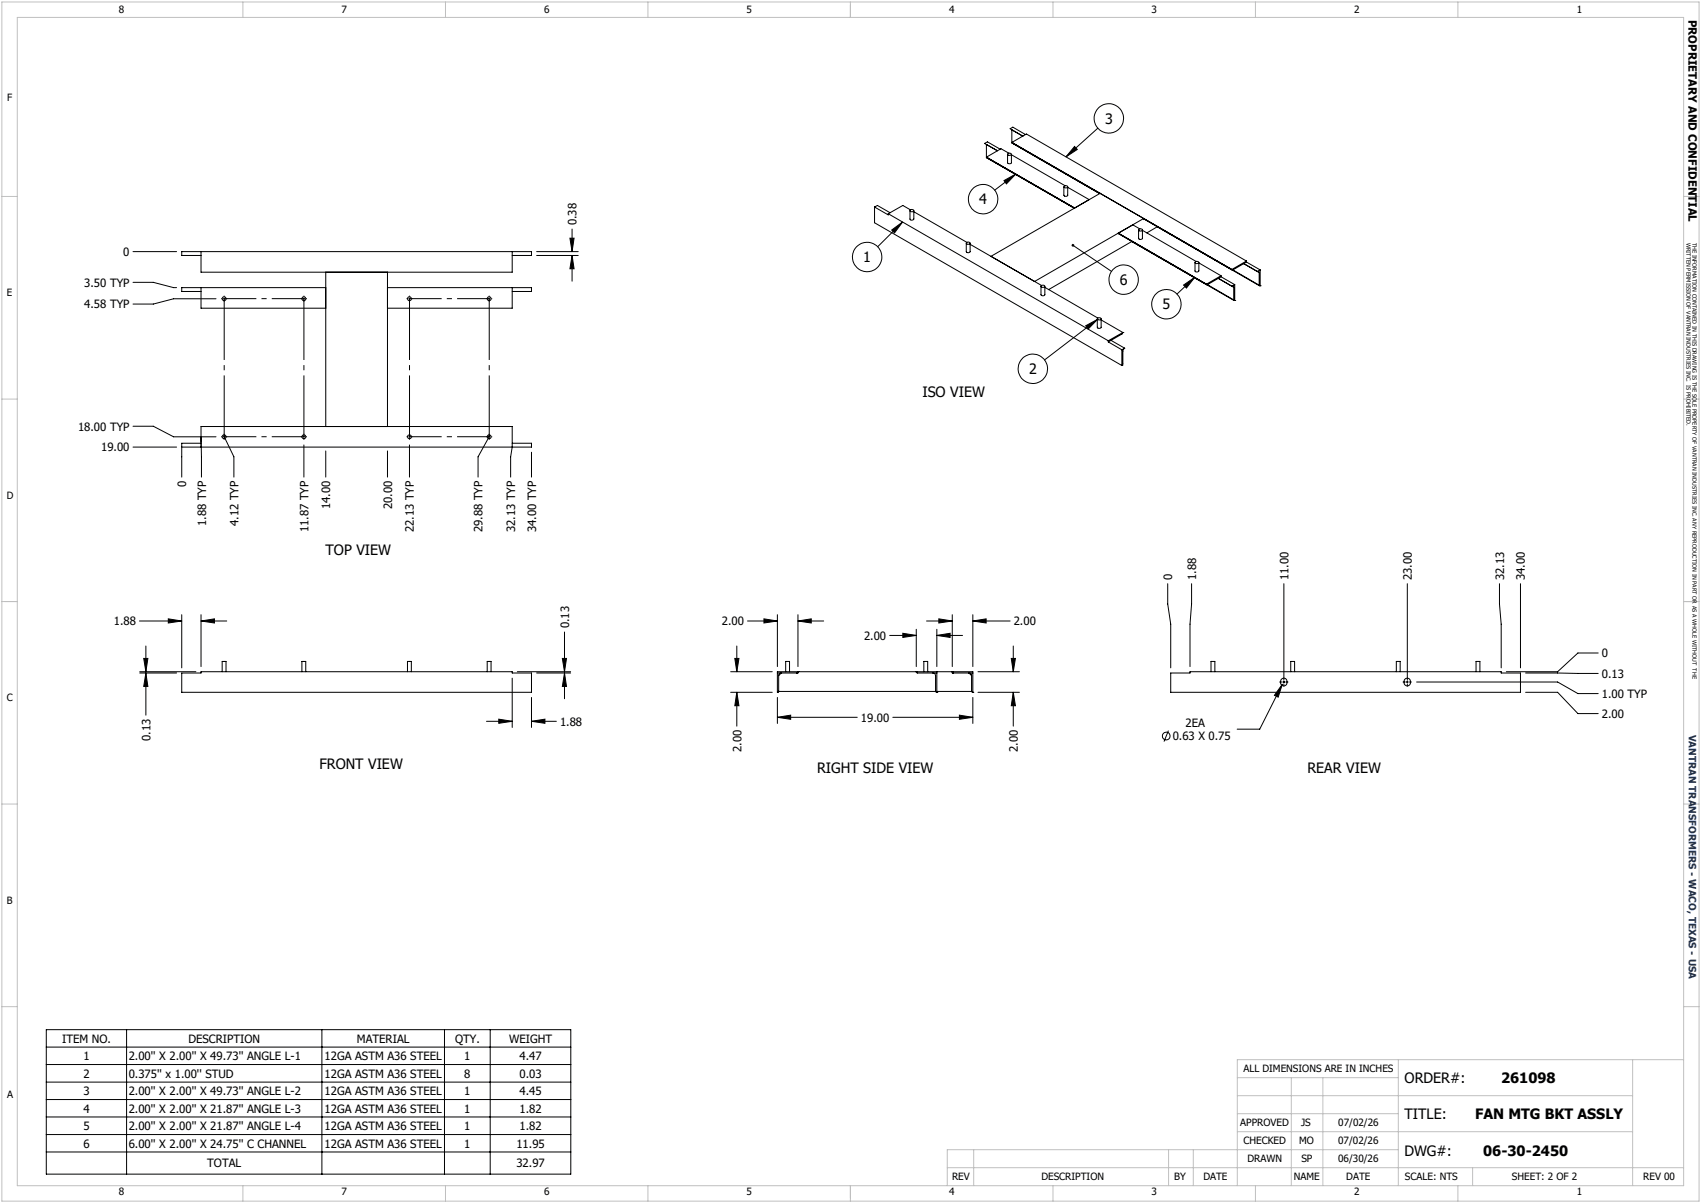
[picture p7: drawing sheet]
<svg xmlns="http://www.w3.org/2000/svg" width="420mm" height="297mm" viewBox="0 0 420 297" stroke-linecap="round" stroke-linejoin="round" font-family="sans-serif">
<g fill="none" stroke="#000" stroke-width=".25">
<path d="M243.6 38.8h.1M243.6 38.8l21.7 12.6M243.6 38.8l21.8 12.6 3.5-2.1-5.3-3.1M246.9 36.8l-3.1-1.8-.7 .4 3.2 1.8-2.7-1.5v3.1M248.8 38.1v2.1l.3 .2 .6-.2v-2.1M248.8 37.9l.4-.1a.33 .33 0 0 1 .4 .1 .33 .33 0 0 1 0 .4h-.1a.4 .4 0 0 1-.5 .1 .4 .4 0 0 1-.2-.5zM249.1 37.8l-1.9-1.1-3.6 2.1M249.7 38.2l13.3 7.7M249.8 35.2h.1M249.8 35.2l21.7 12.6M249.8 35.2l54.4 31.3M249.8 35.2l3.6-2.1 54.4 31.3"/>
<path d="M253.2 33.2l-3.1-1.8-.7 .4 3.2 1.8-2.8-1.5v3.1M265.3 36.2l.7 .7-2.8 1.8zM271.1 31.6l-7.9 7.1M140.7 58.8h1l-.4 3.3zM141.3 56.5v5.6M215.9 51.1v3.9l61.1 35.2M215.9 51.1l3.4 2v-.3M215.9 51.1l.7-.4 3.2 1.8M219.3 52.8l54.3 31.3M220.2 56.8l2.6-2-1.9 2.7zM222.8 54.8l-6.1 6.1M224.7 52v2.1a.54 .54 0 0 0 .9 0v-2.1"/>
<path d="M224.8 51.9l.3-.2a.36 .36 0 0 1 .5 .1 .36 .36 0 0 1-.1 .5 .36 .36 0 0 1-.5 0l-.3-.2zM224.8 51.8l-1.9-1.1-3.6 2.1M225.6 52.3l13.1 7.5M238.7 59.9l.3-.1a.33 .33 0 0 1 .4 0 .33 .33 0 0 1 0 .4l-.2 .1a.37 .37 0 0 1-.4 0 .37 .37 0 0 1-.1-.4zM247.9 44.6l2.9-1.6-2.3 2.4zM250.8 43l-5.2 4M262.7 46.1v2.1l.4 .3 .5-.2v-2.2M262.7 46l.3-.1a.39 .39 0 0 1 .5 0 .39 .39 0 0 1 0 .5 .39 .39 0 0 1-.6 0zM271.6 47.7l-26.9 15.6M276.1 57.6h.1M276.1 57.6l28.6 16.6M276.1 57.6l21.8 12.6"/>
<path d="M279.5 59.6l-20.6 11.9M279.5 59.7h.1M281.1 56.8v2.1l.4 .2 .6-.2v-2.1M281.2 56.6l.2-.1a.39 .39 0 0 1 .6 0 .39 .39 0 0 1-.1 .6 .39 .39 0 0 1-.5-.1l-.3-.2zM281.4 56.5l-1.7-1-3.6 2.1M282.1 56.9l13.2 7.7M282.4 54l28.6 16.6M282.5 54.1l-.1 .1v-.3l-27 15.6M285.8 56l-2.6 1.5M32.8 62.1h10.8M32.8 69.7h5.1l5 1.3h.7M49.6 62.1v5.1h76.9v-5.1"/>
<path d="M49.6 71v5.1h30.8M49.6 63.1h-4.7v-1h86.3v1h-4.7M53.3 73.8h-10.4l-5 1.3h-5.1M80.4 71h-35.5v1h4.7M80.4 67.2v38.1M95.7 71h35.5v1h-4.7M95.7 67.2v38.1M126.5 71v5.1h-30.8M132.5 62.1h10.3M132.5 63.1h10.3M141.3 63.1l.4 3.3h-1zM141.3 63.1v6.3"/>
<path d="M238.6 60v2.1l.5 .3 .4-.2v-2.2M239.5 60.3l17.7 10.2M257 70.6l.3-.2a.34 .34 0 0 1 .5 0 .34 .34 0 0 1 0 .5h-.6zM257 70.7v2.1l.4 .2 .6-.2v-2.1M258 70.9l13.1 7.6M264.9 60.6l9.5 6.4M270.9 78.7v2.1l.4 .3 .6-.2v-2.2M271 78.8l-13.1 10.1M271 78.6l.2-.1a.39 .39 0 0 1 .6 0 .39 .39 0 0 1-.1 .5 .39 .39 0 0 1-.5-.1l-.3-.2zM271.9 79l5.3 3.1M292.2 70.4l2.8-1.9-2.1 2.6zM295 68.5l-4.4 4.1"/>
<path d="M295.1 64.8v2.1a.54 .54 0 0 0 .9 0v-2.1M295.1 64.7l.4-.2a.31 .31 0 0 1 .4 .1 .31 .31 0 0 1 0 .4h-.1a.44 .44 0 0 1-.7-.3zM296 64.9l5.5 3.2M297.9 70.2h.1M297.9 70.2l.2 .1M298.1 70.3l6.5 3.7M301.5 68.3l-3.4 2M301.5 68.3l3.4 2M301.5 68.1l-3.6 2.1M301.5 68.1v.2M304.2 66.5h.1M304.2 66.5l.2 .1"/>
<path d="M304.2 70.7a.28 .28 0 0 1 .3-.1 .28 .28 0 0 1 .1 .3M304.2 70.7l-3.4-2 3.8 2.2M304.4 66.6l6.5 3.8M304.6 74l.3 .2M304.6 70.9v3.1M304.9 74.2h.1M304.9 70.3l-.7 .4M304.9 70.3v3.9M307.8 64.7l-3.4 1.9M307.8 64.7l3.3 1.9M307.8 64.4l-3.6 2.1M307.8 64.4v.3"/>
<path d="M310.5 67h.3l.1 .3M310.5 67l-3.4-1.9 3.8 2.2M310.9 70.4l.2 .2M310.9 67.3v3.1M311.1 70.6h.1M311.1 66.6l-.6 .4M311.1 66.6v4M268.1 80.4l2.9-1.6-2.3 2.4zM273.6 84.1v.3M273.6 84.4l3.4 2M274.3 84l3.4 2M277 90.2h.1"/>
<path d="M277 86.4v3.8M277.2 82.1h.1M277.2 82.1l-.1 .3-3.5 2M277.2 82.1l-3.6 2M277.7 86l-.5 .6v3.3l-.2 .3M277.7 86l-.7 .4M32.8 110.4h10.8M32.8 105.2h5.1l5 2.6h10.4M49.6 110.4v-5.1h76.9v5.1l-.4 2.4v5M49.6 109.4h-4.7v8.4M49.6 107.8l.1 10M55.4 107.3v.5l2.3 5v5"/>
<path d="M75 109.9v7.9M80.4 111.3v6.5M95.7 111.3v6.5M101.1 109.9v7.9M120.8 107.3v.5l-2.8 5v5M126.5 109.4h4.7v1h-86.3M131.2 111.7v6.1M34.4 153.3h10.5M36 159.5v6.3M41.6 152.8l3.3 .5-3.3 .5zM44.9 151.8v13.1M49.6 153.3l3.4-.5v1z"/>
<path d="M49.6 151.8v12.8M49.6 153.3h6.4M139.4 156v9.8M181.9 159.5v6.3M184.6 153.3h7.3M188.6 152.8l3.3 .5-3.3 .5zM191.9 151.8v12.8M197 153.3l3.3-.5v1zM197 151.8v12.8M197 153.3h6.4M219.7 156.9h6.5M222.9 156.3l3.3 .6-3.3 .5z"/>
<path d="M226.2 155.4v9.2M228.8 153.3h6.3M231.3 156.9l3.3-.6v1.1zM231.3 155.4v9.2M231.3 156.9h6.4M231.8 152.8l3.3 .5-3.3 .5zM235.1 151.8v12.8M240.2 153.3l3.3-.5v1zM240.2 151.8v12.8M240.2 153.3h9.2M250.2 159.5v6.3M288.3 144.1v5l.8 5v10.8"/>
<path d="M294.2 144.1v5l-.4 5v10.5M317 144.1v23.8M347.5 144.1v23.8M370.2 144.1v5l.5 5v10.8M375.4 144.1v20.8M34.5 166.2h9.1M34.5 165.8h13.9M35.5 162.6h1l-.5 3.2zM36 166.2l.5 3.3h-1zM36 166.2v10.4M44.9 166.2h4.7v-.4h76.9v.4h4.7v4.7h-86.3zM54.9 165.8v-2.5h.9v2.5"/>
<path d="M74.5 165.8v-2.5h1v2.5M100.6 165.8v-2.5h1v2.5M120.1 178.1h6.4M120.3 165.8v-2.5h.9v2.5M123.2 177.5l3.3 .6-3.3 .5zM126.5 167.4v12.2M127.7 165.8h13.2M131.2 178.1l3.3-.6v1.1zM131.2 172.2v7.4M131.2 178.1h6.2M132.5 166.2h8.4M138.9 162.6h1l-.5 3.2z"/>
<path d="M139.4 166.2l.5 3.3h-1zM139.4 166.2v6.3M180.4 170.9h10.3M180.4 165.8h10.3M181.4 162.6h1.1l-.6 3.2zM181.9 170.9l.6 3.3h-1.1zM181.9 170.9v8.4M191.9 170.9h.1M191.9 177.1l3.3-.5v1zM191.9 170.9v-5.1h48.3v5.1M191.9 172.2v6.4M191.9 177.1h19.8"/>
<path d="M192.3 170.6l-.4 .3M192.3 166.8v3.9h38.7M192.4 166.3l.5-.1-.6 .6zM194 165.8v-2.5h.9v2.5M197 165.8h.1M197 165.8l-.3 .4M197 165.8v.4h-5.1M220.5 177.1h19.7M226.2 165.8h.1M226.2 165.8l.3 .4h4.8M228.1 165.8v-2.5h1v2.5M230.4 166.2a.6 .6 0 0 1 .6 .6v3.9l.3 .2"/>
<path d="M231.3 170.9h.1M231.3 165.8v5.1M235.1 165.8h.1M235.1 165.8l.3 .4M235.1 165.8v.4h5.1M236.9 176.6l3.3 .5-3.3 .5zM239.3 166.2a.6 .6 0 0 1 .6 .6zM239.9 170.6l.3 .3M239.9 166.8v3.9h-8.6M240.2 170.9h.1M240.2 172.2v6.4M241.5 170.9h10.2"/>
<path d="M241.5 165.8h10.2M249.7 162.6h1l-.5 3.2zM250.2 170.9l.5 3.3h-1zM250.2 170.9v8.4M289.1 166.2h4.7v-.4h76.9v.4h4.7v4.7h-86.3zM299 165.8v-2.5h1v2.5M315.9 168.4h.6M316.4 167.7a.88 .88 0 0 1 1.2 0 .88 .88 0 0 1 .1 1.2 .88 .88 0 0 1-1.3 .2 .88 .88 0 0 1 0-1.4zM316.6 168.9l-1 3.2-.9-.4zM316.6 168.9l-5.6 11.1h-5.5M316.7 168.4h.6M317 168.1v.5"/>
<path d="M317 168.9v.5M317.5 168.4h.5M318.7 165.8v-2.5h1v2.5M344.8 165.8v-2.5h.9v2.5M346.4 168.4h.6M347 167.6a.87 .87 0 0 1 1.3 .9 .87 .87 0 0 1-1.4 .5 1.16 1.16 0 0 1 .1-1.4zM347.2 168.4h.5M347.5 168.1v.5M347.5 168.9v.5M348 168.4h.5M349.8 168.4h34.8l5 2.8h5M364.5 165.8v-2.5h.9v2.5"/>
<path d="M376.7 166.2l17.9 .1M376.7 170.9h7.9l5 5.3h5M394.6 161.2h-5l-5 4.6h-12.7M288.5 180.4l-1.1 2.7M11.4 254.2h129.5v35.7h-129.5zM11.4 258.5h129.5M31.3 254.2v35.7M79.5 254.2v35.7M109.7 254.2v35.7M121 254.2v35.7M11.4 262.8h129.5M11.4 267.2h129.5"/>
<path d="M11.4 271.5h129.5M11.4 275.8h129.5M11.4 280.1h129.5M11.4 284.4h129.5"/>
<circle cx="273.8" cy="29.2" r="3.6"/>
<circle cx="242.7" cy="49.2" r="3.6"/>
<circle cx="55.3" cy="73.8" r=".47"/>
<circle cx="75" cy="73.8" r=".47"/>
<circle cx="101.1" cy="73.8" r=".47"/>
<circle cx="120.8" cy="73.8" r=".47"/>
<circle cx="214.1" cy="63.5" r="3.6"/>
<circle cx="277.5" cy="69" r="3.6"/>
<circle cx="288" cy="75.1" r="3.6"/>
<circle cx="255" cy="91" r="3.6"/>
<circle cx="55.3" cy="107.8" r=".47"/>
<circle cx="75" cy="107.8" r=".47"/>
<circle cx="101.1" cy="107.8" r=".47"/>
<circle cx="120.8" cy="107.8" r=".47"/>
<circle cx="288" cy="181.7" r=".96"/>
</g>
<g fill="none" stroke="#c0c0c0" stroke-width=".25">
<path d="M.5 .5h419v296h-419zM4.3 4.3h411.4v288.4h-411.4zM60 .5v3.8M110 .5v3.8M160 .5v3.8M210 .5v3.8M260 .5v3.8M310 .5v3.8M360 .5v3.8M.5 48.5h3.8M415.7 48.5h3.8M.5 98.5h3.8"/>
<path d="M415.7 98.5h3.8M.5 148.5h3.8M415.7 148.5h3.8M.5 198.5h3.8M415.7 198.5h3.8M.5 248.5h3.8M415.7 248.5h3.8M305.5 270.5h97.6M305.5 279.4h97.6M305.5 275h39.8M305.5 266.1h39.8M318.8 266.1v26.6"/>
<path d="M326.6 266.1v26.6M345.3 261.6v31.1M403.1 261.6v31.1M415.7 261.6h-110.2v31.1M60 292.7v3.8M110 292.7v3.8M160 292.7v3.8M210 292.7v3.8M233.9 288.3h181.8M240.4 283.8v8.9M260 292.7v3.8M288.5 283.8v8.9"/>
<path d="M294.6 283.8v8.9M310 292.7v3.8M345.3 283.8h-111.4v8.9M360 292.7v3.8M363.6 288.3v4.4"/>
</g>
<g fill="#000">
<path d="M265.3 36.2l.7 .7-2.8 1.8zM220.2 56.8l2.6-2-1.9 2.7zM247.9 44.6l2.9-1.6-2.3 2.4zM141.3 63.1l.4 3.3h-1zM140.7 58.8h1l-.4 3.3zM292.2 70.4l2.8-1.9-2.1 2.6zM41.6 152.8l3.3 .5-3.3 .5zM49.6 153.3l3.4-.5v1zM188.6 152.8l3.3 .5-3.3 .5zM197 153.3l3.3-.5v1zM222.9 156.3l3.3 .6-3.3 .5zM231.3 156.9l3.3-.6v1.1z"/>
<path d="M231.8 152.8l3.3 .5-3.3 .5zM240.2 153.3l3.3-.5v1zM36 166.2l.5 3.3h-1zM35.5 162.6h1l-.5 3.2zM123.2 177.5l3.3 .6-3.3 .5zM131.2 178.1l3.3-.6v1.1zM138.9 162.6h1l-.5 3.2zM139.4 166.2l.5 3.3h-1zM181.9 170.9l.6 3.3h-1.1zM181.4 162.6h1.1l-.6 3.2zM191.9 177.1l3.3-.5v1zM236.9 176.6l3.3 .5-3.3 .5z"/>
<path d="M250.2 170.9l.5 3.3h-1zM249.7 162.6h1l-.5 3.2zM316.6 168.9l-1 3.2-.9-.4z"/>
<path d="M264.7 60.3l.2 .3-.2-.2a.34 .34 0 0 0 .1 .5 .34 .34 0 0 0 .4-.4 .34 .34 0 0 0-.5-.2zM268.1 80.4l2.9-1.6-2.3 2.4z"/>
</g>
<g fill="none" stroke="#000" stroke-width=".25" stroke-dasharray="15.2 1.3 1.3 1.3" stroke-linecap="butt">
<path d="M54.8 73.7h-.2M55.4 73.7v-.2M55.4 73.7h-.3M55.4 73.7v.3M55.4 73.7h.2M55.4 73.2v-.2M55.4 74.2v.3M55.9 73.7h.2M74.5 73.7h-.2M75 73.7v-.2M75 73.7h-.2M75 73.7v.3"/>
<path d="M75 73.7h.3M75 73.2v-.2M75 74.2v.3M75.6 73.7h.2M100.6 73.7h-.2M101.1 73.7v-.2M101.1 73.7h-.2M101.1 73.7v.3M101.1 73.7h.3M101.1 73.2v-.2M101.1 74.2v.3M101.6 73.7h.2"/>
<path d="M120.3 73.7h-.2M120.8 73.7v-.2M120.8 73.7h-.3M120.8 73.7v.3M120.8 73.7h.3M120.8 73.2v-.2M120.8 74.2v.3M121.3 73.7h.2M54.8 107.8h-.2M55.4 107.8v-.2M55.4 107.8h-.3M55.4 107.8v.3"/>
<path d="M55.4 107.8h.2M55.4 107.3v-.2M55.4 108.3v.2M55.9 107.8h.2M74.5 107.8h-.2M75 107.8v-.2M75 107.8h-.2M75 107.8v.3M75 107.8h.3M75 107.3v-.2M75 108.3v.2M75.6 107.8h.2"/>
<path d="M100.6 107.8h-.2M101.1 107.8v-.2M101.1 107.8h-.2M101.1 107.8v.3M101.1 107.8h.3M101.1 107.3v-.2M101.1 108.3v.2M101.6 107.8h.2M120.3 107.8h-.2M120.8 107.8v-.2M120.8 107.8h-.3M120.8 107.8v.3"/>
<path d="M120.8 107.8h.3M120.8 107.3v-.2M120.8 108.3v.2M121.3 107.8h.2"/>
</g>
<path d="M55.4 73.7h19.6M101.1 73.7h19.7M55.4 107.8h19.6M101.1 107.8h19.7" fill="none" stroke="#000" stroke-width=".25" stroke-dasharray="15.2 1.3 1.3 1.3" stroke-dashoffset="7.3" stroke-linecap="butt"/>
<path d="M55.4 73.7v34.1M75 73.7v34.1M101.1 73.7v34.1M120.8 73.7v34.1" fill="none" stroke="#000" stroke-width=".25" stroke-dasharray="15.2 1.3 1.3 1.3" stroke-dashoffset=".1" stroke-linecap="butt"/>
<g font-size="3.5">
<text x="272.8" y="30.5">3</text>
<text x="241.8" y="50.4">4</text>
<text x="213.2" y="64.7">1</text>
<text x="276.5" y="70.3">6</text>
<text x="287.1" y="76.4">5</text>
<text x="254.1" y="92.3">2</text>
<text x="227.7" y="97.9">ISO VIEW</text>
<text x="80.4" y="137.1">TOP VIEW</text>
<text x="78.9" y="189.8">FRONT VIEW</text>
<text x="201.8" y="190.7">RIGHT SIDE VIEW</text>
<text x="322.8" y="190.7">REAR VIEW</text>
<text x="346.8" y="267.4">ORDER#:</text>
<text x="370.7" y="267.4">261098</text>
<text x="346.8" y="276.2">TITLE:</text>
<text x="364.2" y="276.2">FAN MTG BKT ASSLY</text>
<text x="346.8" y="285.4">DWG#:</text>
<text x="366.2" y="285.4">06-30-2450</text>
</g>
<g font-size="2.8">
<text x="416.9" y="4.9" transform="rotate(90 416.9 4.9)">PROPRIETARY AND CONFIDENTIAL</text>
<text x="142.4" y="55.6" transform="rotate(-90 142.4 55.6)">0.38</text>
<text x="30.4" y="63.2">0</text>
<text x="20.8" y="70.8">3.50 TYP</text>
<text x="20.8" y="76.1">4.58 TYP</text>
<text x="19.3" y="106.3">18.00 TYP</text>
<text x="25" y="111.5">19.00</text>
<text x="46" y="120.2" transform="rotate(-90 46 120.2)">0</text>
<text x="81.6" y="125.7" transform="rotate(-90 81.6 125.7)">14.00</text>
<text x="96.8" y="125.7" transform="rotate(-90 96.8 125.7)">20.00</text>
<text x="50.9" y="129.8" transform="rotate(-90 50.9 129.8)">1.88 TYP</text>
<text x="58.9" y="129.8" transform="rotate(-90 58.9 129.8)">4.12 TYP</text>
<text x="76.1" y="131.4" transform="rotate(-90 76.1 131.4)">11.87 TYP</text>
<text x="102.2" y="131.4" transform="rotate(-90 102.2 131.4)">22.13 TYP</text>
<text x="119.1" y="131.4" transform="rotate(-90 119.1 131.4)">29.88 TYP</text>
<text x="127.2" y="131.4" transform="rotate(-90 127.2 131.4)">32.13 TYP</text>
<text x="132.4" y="131.4" transform="rotate(-90 132.4 131.4)">34.00 TYP</text>
<text x="289.5" y="143.2" transform="rotate(-90 289.5 143.2)">0</text>
<text x="295.3" y="143.2" transform="rotate(-90 295.3 143.2)">1.88</text>
<text x="318.1" y="143.2" transform="rotate(-90 318.1 143.2)">11.00</text>
<text x="348.6" y="143.2" transform="rotate(-90 348.6 143.2)">23.00</text>
<text x="371.4" y="143.2" transform="rotate(-90 371.4 143.2)">32.13</text>
<text x="376.5" y="143.2" transform="rotate(-90 376.5 143.2)">34.00</text>
<text x="28.1" y="154.4">1.88</text>
<text x="140.5" y="155.1" transform="rotate(-90 140.5 155.1)">0.13</text>
<text x="178.2" y="154.4">2.00</text>
<text x="250.3" y="154.4">2.00</text>
<text x="213.3" y="158">2.00</text>
<text x="395.5" y="162.3">0</text>
<text x="395.5" y="167.3">0.13</text>
<text x="395.5" y="172.3">1.00 TYP</text>
<text x="138.3" y="179.2">1.88</text>
<text x="212.6" y="178.2">19.00</text>
<text x="292.7" y="179.4">2EA</text>
<text x="395.5" y="177.2">2.00</text>
<text x="37.1" y="182.9" transform="rotate(-90 37.1 182.9)">0.13</text>
<text x="183.1" y="185.6" transform="rotate(-90 183.1 185.6)">2.00</text>
<text x="251.3" y="185.6" transform="rotate(-90 251.3 185.6)">2.00</text>
<text x="289.5" y="182.8">0.63 X 0.75</text>
<text x="15.3" y="257.4">ITEM NO.</text>
<text x="46.5" y="257.4">DESCRIPTION</text>
<text x="88.1" y="257.4">MATERIAL</text>
<text x="112.4" y="257.4">QTY.</text>
<text x="125.7" y="257.4">WEIGHT</text>
<text x="20.6" y="261.7">1</text>
<text x="31.8" y="261.7">2.00'' X 2.00'' X 49.73'' ANGLE L-1</text>
<text x="80.1" y="261.7">12GA ASTM A36 STEEL</text>
<text x="114.6" y="261.7">1</text>
<text x="128.3" y="261.7">4.47</text>
<text x="20.6" y="266">2</text>
<text x="31.8" y="266">0.375'' x 1.00'' STUD</text>
<text x="80.1" y="266">12GA ASTM A36 STEEL</text>
<text x="114.6" y="266">8</text>
<text x="128.3" y="266">0.03</text>
<text x="20.6" y="270.4">3</text>
<text x="20.6" y="274.7">4</text>
<text x="31.8" y="270.4">2.00'' X 2.00'' X 49.73'' ANGLE L-2</text>
<text x="31.8" y="274.7">2.00'' X 2.00'' X 21.87'' ANGLE L-3</text>
<text x="80.1" y="270.4">12GA ASTM A36 STEEL</text>
<text x="80.1" y="274.7">12GA ASTM A36 STEEL</text>
<text x="114.6" y="270.4">1</text>
<text x="114.6" y="274.7">1</text>
<text x="128.3" y="270.4">4.45</text>
<text x="128.3" y="274.7">1.82</text>
<text x="20.6" y="279">5</text>
<text x="31.8" y="279">2.00'' X 2.00'' X 21.87'' ANGLE L-4</text>
<text x="80.1" y="279">12GA ASTM A36 STEEL</text>
<text x="114.6" y="279">1</text>
<text x="128.3" y="279">1.82</text>
<text x="20.6" y="283.3">6</text>
<text x="31.8" y="283.3">6.00'' X 2.00'' X 24.75'' C CHANNEL</text>
<text x="80.1" y="283.3">12GA ASTM A36 STEEL</text>
<text x="114.6" y="283.3">1</text>
<text x="127.5" y="283.3">11.95</text>
<text x="51.2" y="288.2">TOTAL</text>
<text x="127.5" y="288.2">32.97</text>
</g>
<g font-size="2.5">
<text x="29.3" y="3.1">8</text>
<text x="84.3" y="3.1">7</text>
<text x="134.3" y="3.1">6</text>
<text x="184.3" y="3.1">5</text>
<text x="234.3" y="3.1">4</text>
<text x="284.3" y="3.1">3</text>
<text x="334.3" y="3.1">2</text>
<text x="389.3" y="3.1">1</text>
<text x="1.8" y="25">F</text>
<text x="1.7" y="73.1">E</text>
<text x="1.7" y="123.1">D</text>
<text x="1.7" y="173.1">C</text>
<text x="1.7" y="223.1">B</text>
<text x="307" y="264.7">ALL DIMENSIONS ARE IN INCHES</text>
<text x="1.8" y="271.1">A</text>
<text x="306.2" y="278.1">APPROVED</text>
<text x="321.2" y="278">JS</text>
<text x="330.4" y="278">07/02/26</text>
<text x="307" y="282.5">CHECKED</text>
<text x="308" y="287">DRAWN</text>
<text x="320.8" y="282.5">MO</text>
<text x="321.3" y="287">SP</text>
<text x="330.4" y="282.4">07/02/26</text>
<text x="330.4" y="286.9">06/30/26</text>
<text x="235.1" y="291.3">REV</text>
<text x="257.1" y="291.3">DESCRIPTION</text>
<text x="289.9" y="291.3">BY</text>
<text x="297.1" y="291.3">DATE</text>
<text x="319.5" y="291.3">NAME</text>
<text x="332.4" y="291.2">DATE</text>
<text x="346.9" y="291.3">SCALE: NTS</text>
<text x="373.3" y="291.3">SHEET: 2 OF 2</text>
<text x="405.7" y="291.3">REV 00</text>
<text x="29.3" y="295.1">8</text>
<text x="84.3" y="295.1">7</text>
<text x="134.3" y="295.1">6</text>
<text x="184.3" y="295.1">5</text>
<text x="234.3" y="295.1">4</text>
<text x="284.3" y="295.1">3</text>
<text x="334.3" y="295.1">2</text>
<text x="389.3" y="295.1">1</text>
</g>
<text font-size="2.5" fill="#003082" x="417" y="181.4" transform="rotate(90 417 181.4)">VANTRAN TRANSFORMERS - WACO, TEXAS - USA</text>
<g font-size="1.4">
<text x="416.5" y="59.9" transform="rotate(90 416.5 59.9)">WRITTEN PERMISSION OF VANTRAN INDUSTRIES INC. IS PROHIBITED.</text>
<text x="417.9" y="59.9" transform="rotate(90 417.9 59.9)">THE INFORMATION CONTAINED IN THIS DRAWING IS THE SOLE PROPERTY OF VANTRAN INDUSTRIES INC. ANY REPRODUCTION IN PART OR AS A WHOLE WITHOUT THE</text>
</g>
</svg>
